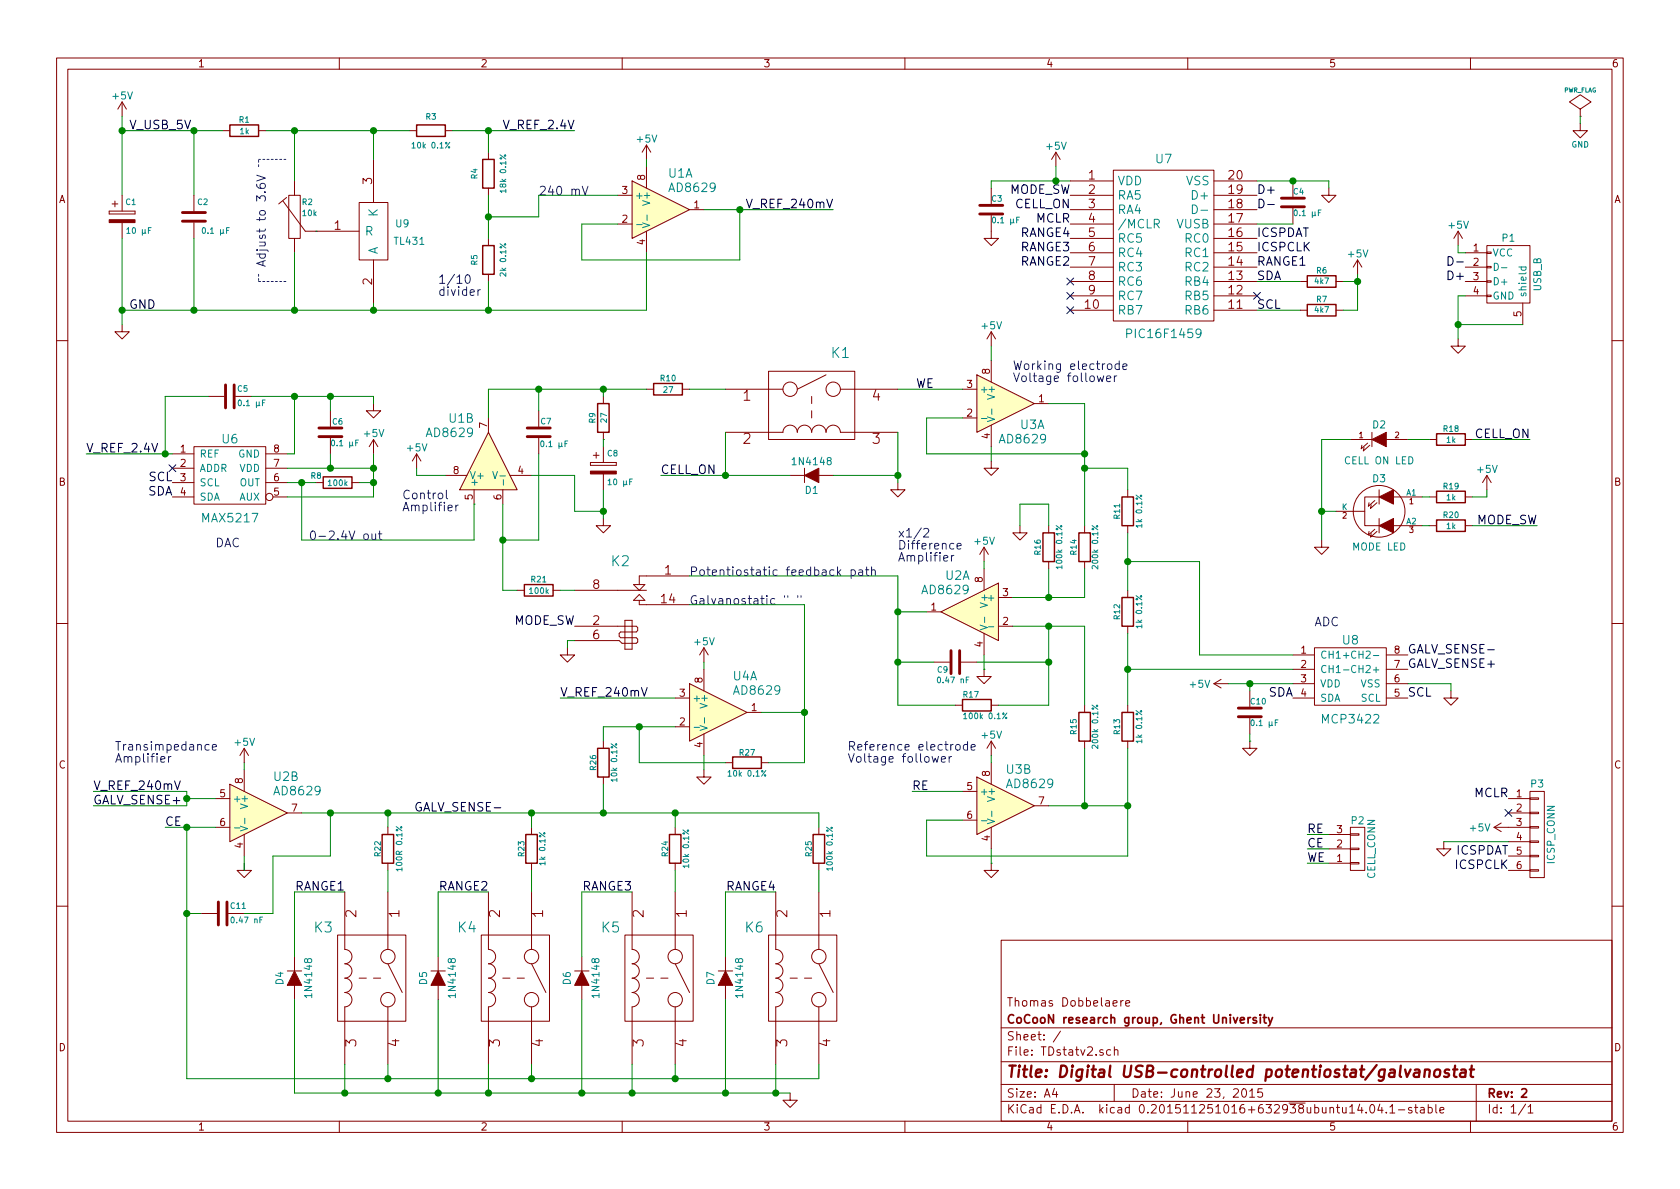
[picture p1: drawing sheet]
<svg xmlns="http://www.w3.org/2000/svg" width="297mm" height="210mm" viewBox="0 0 297 210" stroke-linecap="round" stroke-linejoin="round" font-family="sans-serif">
<g fill="none" stroke="#840000" stroke-width=".18">
<path d="M10 10.3h277v189.9h-277zM12 12.2h273v186.1h-273zM21.6 18l-.8 1.3M21.6 18v2.6M21.6 18l.8 1.3M60 10.3v1.9M110 10.3v1.9M160 10.3v1.9M210 10.3v1.9M260 10.3v1.9M279.4 19.3l1.9-1.3-1.9-1.2-1.9 1.2 1.9 1.3v1.3M19.3 37.3v.5z"/>
<path d="M19.3 37.8h4.6zM19.3 37.3h4.6zM19.8 36.1h1M20.3 35.6v1M21.6 34.5v2.8M21.6 39.4v2.8M23.9 37.3v.5zM34.3 34.5v2.8M34.3 39.4v2.8M39.4 23.1h1.2M45.7 23.1h1.3M50 35.6l4 5.3h9.5"/>
<path d="M50.7 34.9l-1.4 1.2M51.1 34.5h2v7.7h-2zM52.1 32v2.5M63.5 35.8h5.1v10.2h-5.1zM66 28.2v7.6M72.4 23.1h1.3M78.7 23.1h1.3M86.4 26.9v1.3M86.4 33.3v1.2M109.2 39.6h2.6M109.2 34.5h2.6M111.8 32l10.1 5.1-10.1 5.1z"/>
<path d="M114.3 25.6v2.6M114.3 29.5v3.8M114.3 25.6l-.8 1.3M114.3 25.6l.8 1.3M121.9 37.1h2.6M175.3 38.1v4.1h1.2l-1.2 1.2-1.3-1.2h1.3M175.3 33.3v2.8M186.7 26.9l-.8 1.3M186.7 26.9v2.6M186.7 26.9l.8 1.3M189.2 37.1h7.6M189.2 39.6h7.6"/>
<path d="M189.2 34.5h7.6M189.2 32h7.6M196.8 30.1h17.8v26.7h-17.8zM214.6 37.1h7.6M214.6 39.6h7.6M214.6 34.5h7.6M214.6 32h7.6M228.6 32v2.8M228.6 36.8v2.8M234.9 33.3v1.2h1.3l-1.3 1.3-1.2-1.3h1.2M279.4 20.6h.1M279.4 21.8v1.3h1.3l-1.3 1.3-1.3-1.3h1.3"/>
<path d="M21.6 57.4v1.3h1.3l-1.3 1.2-1.3-1.2h1.3M52.1 42.2v2.5M66 46v7.6M86.4 42.2v1.2M86.4 48.5v1.3M114.3 40.9v3.8M175.3 58.7v2.5M175.3 58.7l-.8 1.2M175.3 58.7l.7 1.2M189.2 49.8h7.6M189.2 54.9h7.6M189.2 44.7h7.6"/>
<path d="M189.2 47.2h7.6M189.2 52.3h7.6M189.2 42.2h7.6M214.6 49.8h7.6M214.6 54.9h7.6M214.6 44.7h7.6M214.6 47.2h7.6M214.6 52.3h7.6M214.6 42.2h7.6M229.9 49.8h1.2M229.9 54.9h1.2M236.2 49.8h1.3"/>
<path d="M236.2 54.9h1.3M240 46l-.7 1.2M240 46v2.5M240 46l.8 1.2M257.8 59.9v1.3h1.3l-1.3 1.3-1.3-1.3h1.3M257.8 40.9l-.8 1.3M257.8 40.9v2.5M257.8 40.9l.8 1.3M259.1 49.8h3.8M259.1 44.7h3.8M259.1 47.2h3.8M259.1 52.3h3.8"/>
<path d="M262.9 43.4h7.6v10.2h-7.6zM262.9 44.6h.8v.2h-.8zM262.9 47.1h.8v.3h-.8zM262.9 49.7h.8v.2h-.8zM262.9 52.2h.8v.2h-.8zM269.2 53.6v3.8M10 60.2h2M34.3 79h12.7v10.1h-12.7zM36.8 70.1h2.8M41.7 70.1h2.7M58.4 72.6v2.8M58.4 77.5v2.8"/>
<path d="M66 71.4v1.2h1.3l-1.3 1.3-1.2-1.3h1.2M66 77.7v2.6M66 77.7l-.7 1.3M66 77.7l.8 1.3M86.4 76.4l5 10.2h-10.1zM86.4 73.9v2.5M95.2 72.6v2.8M95.2 77.5v2.8M106.7 70.1v1.3M106.7 76.4v1.3M106.7 79v2.8M114.3 68.8h1.3"/>
<path d="M120.6 68.8h1.3M128.3 76.4h10.1a1.27 1.27 0 0 1 1.3-1.2 1.27 1.27 0 0 1 1.3 1.2 1.27 1.27 0 0 1 1.2-1.2 1.27 1.27 0 0 1 1.3 1.2 1.27 1.27 0 0 1 1.3-1.2 1.27 1.27 0 0 1 1.2 1.2 1.27 1.27 0 0 1 1.3-1.2 1.27 1.27 0 0 1 1.3 1.2h10.1M128.3 68.8h10.1M135.9 65.7h15.2v12h-15.2zM143.5 70.1v1.3M143.5 72.6v1.3M146 66.3l-5 2.5M148.6 68.8h10.1M170.2 73.9h2.5M170.2 68.8h2.5M172.7 66.3l10.2 5.1-10.2 5zM175.3 63.7v3.9"/>
<path d="M175.3 75.2v3.8M182.9 71.4h2.5M238.8 77.7h3.8M241.8 78.4l-1.1 1 .1-.7M242.2 78.7l-1.2 1.1 .2-.7M242.6 76.4v2.6M245.1 77.7h3.8M252.7 77.7h1.3M259.1 77.7h1.2M285 60.2h2M30.5 80.3h3.8M30.5 82.8h3.8"/>
<path d="M30.5 85.3h3.8M30.5 87.9h3.8M47 80.3h3.8M47 82.8h3.8M47 85.3h3.8M48.3 87.9h2.5M55.9 85.3h1.2M62.2 85.3h1.3M73.7 80.3l-.8 1.2M73.7 80.3v2.5M73.7 80.3l.7 1.2M78.7 84.1h3.8"/>
<path d="M83.8 86.6v2.5M88.9 86.6v2.5M90.2 84.1h3.8M104.4 81.8v.5zM104.4 82.3h4.6zM104.4 81.8h4.6zM104.9 80.5h1M105.4 80v1M106.7 91.7v1.3h1.2l-1.2 1.2-1.3-1.2h1.3M106.7 83.8v2.8M109 81.8v.5zM139.7 84.1h2.5"/>
<path d="M142.2 82.8v2.5M144.8 84.1h2.5M158.7 85.3v1.3h1.3l-1.3 1.3-1.2-1.3h1.2M174 96.8v2.5M174 96.8l-.8 1.2M174 96.8l.8 1.2M175.3 81.5v1.3h1.2l-1.2 1.3-1.3-1.3h1.3M180.3 93v1.2h-1.2l1.2 1.3 1.3-1.3h-1.3M185.4 93v1.2M185.4 99.3v1.3M191.8 93v1.2M191.8 99.3v1.3"/>
<path d="M199.4 86.6v1.3M199.4 93v1.2M233.7 95.5v1.3h1.2l-1.2 1.2-1.3-1.2h1.3M236.2 90.4h5.1M243.1 93.6l-1.2 1 .2-.6M243.1 88.5l-1.2 1 .2-.6M243.5 94l-1.2 1 .1-.6M243.5 88.9l-1.2 1 .1-.6M243.8 87.9h-2.5v5.1h2.5M243.8 86.6v2.5M243.8 91.7v2.5M246.4 87.9h5.1"/>
<path d="M246.4 93h5.1M252.7 87.9h1.3M252.7 93h1.3M259.1 87.9h1.2M259.1 93h1.2M262.9 84.1l-.8 1.2M262.9 84.1v2.5M262.9 84.1l.8 1.2M10 110.3h2M91.4 104.4h1.3M97.8 104.4h1.3M100.3 114.5v1.3h1.3l-1.3 1.3-1.2-1.3h1.2"/>
<path d="M101.6 104.4h12.7M101.6 110.7h10.9l.3 .3v.5l-.3 .3h-2.8l-.2 .2v.5l.2 .3h2.8l.3 .2v.5l-.3 .3h-2.5l-.5-.5h-7.9M110.5 109.7h1.3v5.1h-1.3zM112 103.4h2l-1 1zM113 105.1l1 1.1h-2zM113 106.2v.7h8.9M121.9 101.8h-8.9v1.6M124.5 114.5l-.8 1.3M124.5 114.5v2.6M124.5 118.4v3.8M124.5 114.5l.7 1.3M163.8 108.2h2.6"/>
<path d="M165.1 117.1h2.8M166.4 108.2l10.1-5.1v10.2zM169.9 117.1h2.8M174 118.4v1.2h-1.3l1.3 1.3 1.3-1.3h-1.3M174 100.6v3.8M174 112v3.8M176.5 110.7h2.6M176.5 105.7h2.6M199.4 104.4v1.3M199.4 110.7v1.3M228.6 115.8h3.8M228.6 118.4h3.8"/>
<path d="M232.4 114.5h12.7v10.2h-12.7zM245.1 115.8h3.8M245.1 118.4h3.8M285 110.3h2M40.6 138.7l10.2 5.1-10.2 5zM43.2 132.3v2.6M43.2 136.1v3.8M43.2 132.3l-.8 1.3M43.2 132.3l.7 1.3M106.7 131.1v1.2M106.7 137.4v1.3M119.4 123.4h2.5"/>
<path d="M119.4 128.5h2.5M121.9 120.9l10.2 5.1-10.2 5.1zM124.5 136.1v1.3h1.2l-1.2 1.3-1.3-1.3h1.3M124.5 129.8v3.8M128.3 134.9h1.2M132.1 126h2.5M134.6 134.9h1.3M168.9 124.7h1.3M170.2 139.9h2.5M172.7 137.4l10.2 5.1-10.2 5.1zM175.3 131.1v2.5M175.3 134.9v3.8"/>
<path d="M175.3 124.7h1.2M175.3 131.1l-.8 1.2M175.3 131.1l.7 1.2M191.8 124.7v1.3M191.8 131.1v1.2M199.4 124.7v1.3M199.4 131.1v1.2M214.6 120.9h2.6M214.6 120.9l1.3 .8M215.9 120.1l-1.3 .8M221 131.1v1.2h1.2l-1.2 1.3-1.3-1.3h1.3M221 122.2v2.8"/>
<path d="M221 127v2.8M228.6 120.9h3.8M228.6 123.4h3.8M245.1 120.9h3.8M245.1 123.4h3.8M256.5 122.2v1.2h1.3l-1.3 1.3-1.2-1.3h1.2M270.5 139.9h2.5v15.3h-2.5zM38.1 141.2h2.5M38.1 146.3h2.5M43.2 152.6v1.3h1.2l-1.2 1.3-1.3-1.3h1.3M43.2 147.6v3.8M50.8 143.8h2.5"/>
<path d="M61 157.7v10.2a1.27 1.27 0 0 1 1.2 1.3 1.27 1.27 0 0 1-1.2 1.2 1.27 1.27 0 0 1 1.2 1.3 1.27 1.27 0 0 1-1.2 1.3 1.27 1.27 0 0 1 1.2 1.2 1.27 1.27 0 0 1-1.2 1.3 1.27 1.27 0 0 1 1.2 1.3 1.27 1.27 0 0 1-1.2 1.2v10.2M68.6 146.3v1.3M68.6 152.6v1.3M68.6 157.7v10.2M86.4 157.7v10.2a1.27 1.27 0 0 1 1.2 1.3 1.27 1.27 0 0 1-1.2 1.2 1.27 1.27 0 0 1 1.2 1.3 1.27 1.27 0 0 1-1.2 1.3 1.27 1.27 0 0 1 1.2 1.2 1.27 1.27 0 0 1-1.2 1.3 1.27 1.27 0 0 1 1.2 1.3 1.27 1.27 0 0 1-1.2 1.2v10.2M94 146.3v1.3M94 152.6v1.3M94 157.7v10.2M111.8 157.7v10.2a1.27 1.27 0 0 1 1.2 1.3 1.27 1.27 0 0 1-1.2 1.2 1.27 1.27 0 0 1 1.2 1.3 1.27 1.27 0 0 1-1.2 1.3 1.27 1.27 0 0 1 1.2 1.2 1.27 1.27 0 0 1-1.2 1.3 1.27 1.27 0 0 1 1.2 1.3 1.27 1.27 0 0 1-1.2 1.2v10.2M119.4 146.3v1.3M119.4 152.6v1.3M119.4 157.7v10.2"/>
<path d="M137.2 157.7v10.2a1.27 1.27 0 0 1 1.2 1.3 1.27 1.27 0 0 1-1.2 1.2 1.27 1.27 0 0 1 1.2 1.3 1.27 1.27 0 0 1-1.2 1.3 1.27 1.27 0 0 1 1.2 1.2 1.27 1.27 0 0 1-1.2 1.3 1.27 1.27 0 0 1 1.2 1.3 1.27 1.27 0 0 1-1.2 1.2v10.2M144.8 146.3v1.3M144.8 152.6v1.3M144.8 157.7v10.2M170.2 145h2.5M175.3 152.6v1.3h1.2l-1.2 1.3-1.3-1.3h1.3M175.3 146.3v3.8M182.9 142.5h2.5M234.9 152.6h3.9M234.9 150.1h3.9M234.9 147.6h3.9M238.8 147.4h1.5v.3h-1.5z"/>
<path d="M238.8 150h1.5v.2h-1.5zM238.8 152.5h1.5v.3h-1.5zM238.8 146.3h2.5v7.6h-2.5zM255.3 148.8v1.3h1.2l-1.2 1.3-1.3-1.3h1.3M264.2 146.3h6.3M264.2 146.3l1.2 .8M265.4 145.5l-1.2 .8M266.7 141.2h3.8M266.7 143.8h3.8M266.7 148.8h3.8M266.7 151.4h3.8M266.7 153.9h3.8"/>
<path d="M270.5 153.8h1.5v.2h-1.5zM270.5 151.3h1.5v.2h-1.5zM270.5 148.7h1.5v.3h-1.5zM270.5 146.2h1.5v.2h-1.5zM270.5 143.6h1.5v.3h-1.5zM270.5 141.1h1.5v.2h-1.5zM10 160.2h2M35.6 161.5h2.8M40.4 161.5h2.8M50.8 171.7h2.5M52.1 169.2v2.5M52.1 174.2v2.6"/>
<path d="M59.7 165.3h12.1v15.3h-12.1zM63.5 173h1.3M66 173h1.3M68.6 178v10.2M68.6 170.4l2.5 5.1M76.2 171.7h2.5M77.5 169.2v2.5M77.5 174.2v2.6M85.1 165.3h12.1v15.3h-12.1zM88.9 173h1.3M91.4 173h1.3M94 178v10.2"/>
<path d="M94 170.4l2.5 5.1M101.6 171.7h2.5M102.9 169.2v2.5M102.9 174.2v2.6M110.5 165.3h12.1v15.3h-12.1zM114.3 173h1.3M116.8 173h1.3M119.4 178v10.2M119.4 170.4l2.5 5.1M127 171.7h2.5M128.3 169.2v2.5M128.3 174.2v2.6"/>
<path d="M135.9 165.3h12.1v15.3h-12.1zM139.7 173h1.3M142.2 173h1.3M144.8 178v10.2M144.8 170.4l2.5 5.1M177 166.3h108v32h-108zM198.2 176.9v1M198.6 176.9l-.4 .3M199 177.4l.7-.1v-.3l-.4-.1-.3 .2 .1 .7h.6M285 160.2h2M60 198.3v1.9M110 198.3v1.9"/>
<path d="M139.7 193.3v1.3h1.3l-1.3 1.2-1.3-1.2h1.3M160 198.3v1.9M177 194.8h108M177 191.8h108M177 187.8h108M177 181.8h108M186.4 192.5l-.3 1h.9M186.8 193v1M187.5 182.3l-1.3 2M196.4 185.7l-.5-.1-.2 .3v.6l.2 .1 .5-.1M197 191.8v3M197 185.7l.2-.1 .4 .1 .1 .9"/>
<path d="M197 185.1v1.5M210 198.3v1.9M219.7 192.7l.2-.2a.81 .81 0 0 1 .6 .6 .81 .81 0 0 1-.3 .8l-.2 .1a.79 .79 0 0 1-.3-1.3zM221 193l.4-.5v1.5M221 194h.8M223.2 192.5h-.7l-.1 .7 .2-.1 .5 .1 .1 .2v.5l-.2 .1-.6-.1M241.6 196.7v.1M242.3 195.5l.2-.2a.81 .81 0 0 1 .6 .6 .81 .81 0 0 1-.3 .8l-.1 .1a.79 .79 0 0 1-.4-1.3zM244 195.2l-.4 1.1h1M244.3 195.8v1M245.1 196.7v.1M245.7 195.8l.5-.5v1.5"/>
<path d="M245.7 196.8h.9M247.2 196.3h1.2M249.6 195.9a.37 .37 0 0 0-.6 .1l.1 .3 .5 .1 .1 .1-.2 .3-.5-.1M250.1 195.8h.6M250.3 195.3v1.3l.4 .2M251.2 195.9h.6v.9M251.8 196.2l-.5 .1-.2 .2 .2 .3 .5-.1M252.5 195.9l.5-.1 .2 .3-.1 .6h-.6M252.5 195.3v1.5M253.9 195.3v1.3l.2 .2M254.6 196.3l.7-.1-.1-.3-.4-.1-.2 .2 .1 .7h.5M260 198.3v1.9"/>
<path d="M261 191.8v6.5M269.7 195.2l-1.2 2M270.2 195.8l.4-.5v1.5M270.2 196.8h.8"/>
<circle cx="139.7" cy="68.8" r="1.27"/>
<circle cx="147.3" cy="68.8" r="1.27"/>
<circle cx="47.6" cy="87.9" r=".63"/>
<circle cx="243.8" cy="90.4" r="4.6"/>
<circle cx="68.6" cy="169.2" r="1.27"/>
<circle cx="68.6" cy="176.8" r="1.27"/>
<circle cx="94" cy="169.2" r="1.27"/>
<circle cx="94" cy="176.8" r="1.27"/>
<circle cx="119.4" cy="169.2" r="1.27"/>
<circle cx="119.4" cy="176.8" r="1.27"/>
<circle cx="144.8" cy="169.2" r="1.27"/>
<circle cx="144.8" cy="176.8" r="1.27"/>
</g>
<path d="M221.1 179.9l-.4 .3M222.8 179.4v.2M222.8 179.9v1M223.3 179.9h.6M223.5 179.4v1.3l.4 .2M224.3 179.9l.3 1M225 179.9l-.5 1.4-.2 .1M222.1 180a.37 .37 0 0 0-.6 .1l.1 .3 .5 .1 .1 .1-.2 .3-.5-.1M269.1 192.7l.2-.2h.3l.3 .5-.9 1h.9" fill="none" stroke="#840000" stroke-width=".3"/>
<path d="M250.2 189.2h.7v1.2M251 189.6l-.7 .1a.4 .4 0 0 0-.4 .3 .4 .4 0 0 0 .3 .4l.7-.1M251.9 189.3a.52 .52 0 0 1 .9 .1l-.1 1M252 189.1l-.2 1.3M253.7 189.3a.51 .51 0 0 1 .6-.2 .51 .51 0 0 1 .4 .4l-.1 .6a.54 .54 0 0 1-.5 .4 .54 .54 0 0 1-.6-.4zM256.2 189.2l-.4-.1-.4 .4 .3 .3 .4 .1 .1 .3-.1 .1-.2 .1-.6-.1M256.9 189.1h.8M257.3 188.4l-.2 1.8v.1l.4 .1M258.3 189.2h.8v1.2M259.2 189.6l-.8 .1a.4 .4 0 0 0-.3 .3 .4 .4 0 0 0 .3 .4l.7-.1M259.9 189.1h.7M260.2 188.4l-.2 1.8 .1 .1 .4 .1" fill="none" stroke="#840000" stroke-width=".41"/>
<g fill="none" stroke="#840000" stroke-width=".51">
<path d="M32.3 39.1h4M32.3 37.6h4M173.2 37.8h4.1M173.2 36.3h4.1M226.6 36.6h4M226.6 35h4M39.9 68.1v4M41.4 68.1v4M56.4 77.2h4.1M56.4 75.7h4.1M93.2 77.2h4.1M93.2 75.7h4.1"/>
<path d="M168.1 115.1v4M169.7 115.1v4M218.9 126.7h4.1M218.9 125.2h4.1M38.6 159.5v4.1M40.1 159.5v4.1"/>
</g>
<g fill="none" stroke="#008484" stroke-width=".18">
<path d="M72.8 25.5l.3-.3v1M72.8 26.2h.6M89.4 33.8h-1l.3 .3M89.4 33.5v.6M112.6 39.7h.9M113.6 39.4l1.3 .4-1.3 .5M114.4 38v1M180.2 38.4h-.4v1M204.1 39.6l.7-.1 .2-.2-.1-.4-.2-.1h-.6v1.5M204.5 39.6l.5 .7M210.8 36.2a.77 .77 0 0 1 .9 .8 .77 .77 0 0 1-.9 .8zM212.3 37.2h1.2"/>
<path d="M233.6 37.1h-.5v1M40.5 40.3h-.4v1M199.2 59l.7-.1 .2-.2-.1-.4-.2-.1h-.6v1.5M264.2 46.6a.64 .64 0 0 1 .7 .6 .64 .64 0 0 1-.7 .6zM265.5 47.3h.9M268.6 47.2h1.2M269 47.2v.4l.2 .2 .5-.1v-.5M46.9 70.7h-.5v1M63.4 77.8h-.5v1M100.4 78h-.5v1M173.5 74h1M174.6 73.7l1.2 .4-1.2 .4"/>
<path d="M175.4 72.3v1M87.1 83.4l.4 1.3 .5-1.3M88.4 84.2h1M89 84.8v1M186.7 92.9l1.1 .8M187.5 93h.2v.2h-.2zM193.1 92.9l1 .8M193.9 93h.2v.2h-.2zM171.3 119.7h-.5v1M173.3 110.5l1.3 .5-1.3 .4M174.1 109.1v1M174.8 110.8h.9"/>
<path d="M187.8 100.3h-1.1l.3 .3M187.8 100v.6M194.1 100v.6l-.7-.6-.3 .2 .1 .4M237.5 118.5h1M239.7 117.8a.5 .5 0 0 0-.6 0 .5 .5 0 0 0-.1 .6l.1 .3a.41 .41 0 0 0 .6 .1M239.7 115.2a.5 .5 0 0 0-.6 0 .5 .5 0 0 0-.1 .6l.1 .4a.41 .41 0 0 0 .6 .1M109.1 137.9h-1l.3 .3M109.1 137.6v.6M122.7 128.6h1M123.8 128.3l1.2 .4-1.2 .5M124.6 126.9v1M128.7 136.5l.3-.3v1.1"/>
<path d="M128.7 137.3h.6M170.4 126.4l.3-.3v1M170.4 127.1h.5M177.8 126.9h.2v.1h-.2zM178 126.1l-.7 1M193.1 124.7l1 .7M193.9 124.7h.2v.2h-.2zM194.1 131.8v.6l-.7-.6-.3 .1 .1 .4M226 127.3h-.5v1M41.5 146.4h.9M42.5 146.1l1.3 .4-1.3 .4M43.3 144.7v1"/>
<path d="M70.1 146.2l1 .7M70.8 146.2h.2v.2h-.2zM71.1 153.7h-1l.3 .3M71.1 153.5v.5M121.8 153.2h-1l.3 .2M121.8 152.9v.5M146.2 146.3l1 .7M146.9 146.3h.2v.2h-.2zM147.2 153.6h-1l.3 .3M147.2 153.4v.5M173.5 145.1h1M174.6 144.8l1.2 .5-1.2 .4"/>
<path d="M175.4 143.4v1M46.4 162.2h-.5v1"/>
</g>
<g fill="none" stroke="#840000" stroke-width=".25">
<path d="M40.6 22.1h5.1v2h-5.1zM73.7 22.1h5v2h-5zM85.3 28.2h2.1v5.1h-2.1zM85.3 43.4h2.1v5.1h-2.1zM231.1 48.8h5.1v2h-5.1zM231.1 53.8h5.1v2.1h-5.1zM105.7 71.4h2v5h-2zM115.6 67.8h5v2h-5zM254 76.7h5.1v2h-5.1zM57.1 84.3h5.1v2.1h-5.1zM184.4 94.2h2v5.1h-2zM190.8 94.2h2v5.1h-2z"/>
<path d="M198.4 87.9h2v5.1h-2zM254 86.9h5.1v2h-5.1zM254 91.9h5.1v2.1h-5.1zM92.7 103.4h5.1v2h-5.1zM198.4 105.7h2v5h-2zM105.7 132.3h2v5.1h-2zM129.5 133.9h5.1v2h-5.1zM170.2 123.7h5.1v2h-5.1zM190.8 126h2v5.1h-2zM198.4 126h2v5.1h-2zM67.6 147.6h2v5h-2zM93 147.6h2v5h-2z"/>
<path d="M118.4 147.6h2v5h-2zM143.8 147.6h2v5h-2z"/>
</g>
<g fill="#ffffc2" stroke="#ffffc2" stroke-width=".18">
<path d="M111.8 32l10.1 5.1-10.1 5.1z"/>
<path d="M86.4 76.4l5 10.2h-10.1z"/>
<path d="M172.7 66.3l10.2 5.1-10.2 5z"/>
<path d="M172.7 137.4l10.2 5.1-10.2 5.1z"/>
<path d="M166.4 108.2l10.1-5.1v10.2z"/>
<path d="M40.6 138.7l10.2 5.1-10.2 5z"/>
<path d="M121.9 120.9l10.2 5.1-10.2 5.1z"/>
</g>
<g fill="none" stroke="#0000c2" stroke-width=".18">
<path d="M45.4 32.6a.62 .62 0 0 0 .7 .7l.7-.1a.48 .48 0 0 0-.2-.8l-.5 .1a.48 .48 0 0 0 .2 .8M45.4 31l1.5 .5-1.5 .5M102.9 32.9l.6 1.6 .5-1.6M82.4 48.7l.2-.1a.81 .81 0 0 1 .6 .7 .81 .81 0 0 1-.6 .8l-.2-.1-.2-.5zM84.5 51.2v1M84.9 51.2l-.2 .1-.2 .2M194 66.5l.3 1 .3-.7 .3 .7 .2-1M195.7 67l.7-.2-.1-.3h-.4l-.2 .2v.7h.6M197 66.5v1M197.5 66.5h-.3l-.2 .3M197.9 64.4a.48 .48 0 0 0-.7 .1v.7a.48 .48 0 0 0 .7 .1M197.9 63.8v1.5"/>
<path d="M198.5 64.8l.8-.1-.1-.3-.4-.1-.3 .3 .1 .7h.6M64.4 94.6l.2-.2 .4 .2 .1 .5-.1 .2-.4 .1-.2-.1zM65.8 94.4v.8a.38 .38 0 0 0 .6 .1M66.4 94.4v1M66.9 94.4h.6M67.1 93.9v1.3l.4 .2M78.9 86.7v1.3l.2 .2M80.6 89.3v1M81 89.3l-.3 .1-.1 .2M163.3 93.6l.3-.2h.3l.2 .2 .1 .3-.1 .2-.8 .9h.9M168.2 98.2v1M168.7 98.2l-.3 .1-.2 .2"/>
<path d="M169.2 96.6l.8-.2-.1-.2-.5-.1-.2 .2 .1 .7h.6M138.7 105.3v.3M139.3 105.3v.3M141 105.3v.3M141.6 105.3v.3M150.5 100.8a.48 .48 0 0 1 .7 .1v.7a.48 .48 0 0 1-.7 .1M150.5 100.8v1.5M151.9 100.8h.6v1M152.5 101.1l-.5 .1a.3 .3 0 0 0-.2 .3 .3 .3 0 0 0 .2 .3l.5-.1M153 100.8h.6M153.2 100.2v1.4l.4 .2M154.1 100.9l.1-.1a.36 .36 0 0 1 .6 .2v.8"/>
<path d="M154.1 100.2v1.6M29.8 133.8v1M30.2 133.8l-.3 .1-.1 .2M37 131.7a.48 .48 0 0 0-.7 .1v.7a.48 .48 0 0 0 .7 .1M37.5 132.2l.8-.2-.1-.3-.4-.1-.3 .3 .1 .7h.6M164.8 133.8l.3 1 .3-.7 .3 .7 .2-1M166.4 134.3l.8-.2-.1-.2-.4-.1-.3 .2 .1 .7h.6M167.8 133.8v1M168.2 133.8l-.2 .1-.2 .2M169 131.8l.3-.2 .4 .2 .1 .6-.2 .2-.3 .1-.3-.2zM171.1 131.7a.48 .48 0 0 0-.7 .1v.7a.48 .48 0 0 0 .7 .1M171.1 131.1v1.6"/>
<path d="M171.7 132.2l.7-.2v-.3l-.5-.1-.2 .3 .1 .7h.6"/>
</g>
<path d="M188.6 54.2l1.2 1.3M188.6 51.7l1.2 1.2M188.6 49.2l1.2 1.2M189.8 54.2l-1.2 1.3M189.8 51.7l-1.2 1.2M189.8 49.2l-1.2 1.2M221.6 51.7l1.3 1.2M222.9 51.7l-1.3 1.2M29.9 82.2l1.2 1.2M31.1 82.2l-1.2 1.2M266.1 143.1l1.2 1.3M267.3 143.1l-1.2 1.3" fill="none" stroke="#000084" stroke-width=".18"/>
<g fill="#840000" stroke="#840000" stroke-width=".18">
<path d="M242.6 77.7l2.5-1.3v2.6z"/>
<path d="M142.2 84.1l2.6-1.3v2.5z"/>
<path d="M52.1 171.7l1.2 2.5h-2.5z"/>
<path d="M77.5 171.7l1.2 2.5h-2.5z"/>
<path d="M102.9 171.7l1.2 2.5h-2.5z"/>
<path d="M128.3 171.7l1.2 2.5h-2.5z"/>
<path d="M104.4 83.3h4.6v.5h-4.6z"/>
<path d="M19.3 38.9h4.6v.5h-4.6z"/>
<path d="M243.8 93l2.6-1.3v2.5z"/>
<path d="M243.8 87.9l2.6-1.3v2.5z"/>
</g>
<path d="M222.6 35.2a.77 .77 0 0 1 .9 .8 .77 .77 0 0 1-.9 .7zM224.1 36.2h1.2M256 45.4a.77 .77 0 0 1 .9 .7 .77 .77 0 0 1-.9 .8zM257.6 46.3h1.1" fill="none" stroke="#000" stroke-width=".18"/>
<g fill="none" stroke="#008400" stroke-width=".18">
<path d="M21.6 20.6v13.9M21.6 23.1h17.8M34.3 23.1v11.4M47 23.1h25.4M52.1 23.1v8.9M66 23.1v5.1M80 23.1h21.6M86.4 23.1v3.8M86.4 34.5v7.7M109.2 34.5h-14v3.8h-8.8M114.3 28.2v1.3M124.5 37.1h22.8"/>
<path d="M130.8 37.1v8.9h-27.9v-6.4h6.3M186.7 29.5v2.5M189.2 32h-13.9v1.3M222.2 39.6h6.4M222.2 32h12.7v1.3M228.6 32h.1M279.4 20.6v1.2M21.6 42.2v15.2M34.3 42.2v12.7M52.1 44.7v10.2M55.9 40.9h.1M66 53.6v1.3"/>
<path d="M86.4 49.8v5.1M114.3 44.7v10.2h-92.7M222.2 54.9h7.7M222.2 49.8h7.7M237.5 49.8h2.5M240 48.5v6.4h-2.5M257.8 43.4v1.3h1.3M257.8 57.4h11.4M259.1 52.3h-1.3v7.6M36.8 70.1h-7.6v10.2M44.4 70.1h21.6v1.3M52.1 70.1v10.2h-1.3"/>
<path d="M58.4 70.1v2.5M95.2 68.8v3.8M106.7 77.7h.1M106.7 68.8v1.3M106.7 77.7v1.3M114.3 68.8h-27.9v5.1M121.9 68.8h6.4M128.3 76.4v7.7M158.7 68.8h11.5M158.7 76.4v8.9M170.2 73.9h-6.4v6.4h28M175.3 61.2v2.5"/>
<path d="M175.3 79v2.5M185.4 71.4h6.4v21.6M238.8 77.7h-5.1v17.8M248.9 77.7h3.8M260.3 77.7h10.2M15.2 80.3h15.3M50.8 82.8h15.2M50.8 85.3h5.1M53.3 85.3v10.2h30.5v-6.4M58.4 80.3v2.5M63.5 85.3h2.5M66 80.3v7.6h-15.2"/>
<path d="M73.7 82.8v1.3h5M83.8 89.1h.1M88.9 89.1v15.3h2.5M94 84.1h7.6v6.3h5.1M95.2 80.3v15.2h-6.3M106.7 86.6v5.1M116.8 84.1h22.9M147.3 84.1h11.4M174 99.3v1.3M180.3 93v-3.9h5.1v3.9M191.8 82.8h7.6v3.8M199.4 94.2v10.2"/>
<path d="M199.4 99.3h12.7v16.5h16.5M233.7 90.4h2.5M251.5 87.9h1.2M251.5 93h1.2M260.3 93h11.5M262.9 86.6v1.3h-2.6M99.1 104.4h2.5M101.6 113.3h-1.3v1.2M121.9 101.8h36.8v22.9h10.2M121.9 106.9h20.3v28h-6.3M124.5 117.1v1.3M158.7 117.1h6.4"/>
<path d="M158.7 108.2h5.1M172.7 117.1h12.7M174 118.4h.1M174 115.8v2.6M179.1 110.7h12.7v14M185.4 100.6v5.1M185.4 110.7v14h-8.9M191.8 100.6v5.1h-12.7M199.4 112v12.7M199.4 118.4h29.2M16.5 139.9h16.5v2.6h-16.5M43.2 134.9v1.2"/>
<path d="M99.1 123.4h20.3M106.7 138.7v5.1M113 128.5v6.4h15.3M119.4 128.5h-12.7v2.6M124.5 133.6v2.5M134.6 126h7.6M161.3 139.9h8.9M175.3 133.6v1.3M191.8 132.3v10.2M199.4 132.3v19.1h-35.6v-6.4h6.4M217.2 120.9h11.4M221 120.9h.1"/>
<path d="M221 131.1h.1M221 120.9v1.3M221 129.8v1.3M248.9 120.9h7.6v1.3M29.2 146.3h8.9M33 146.3v44.4h111.8v-2.5M33 141.2h5.1M43.2 151.4v2.5M53.3 143.8h91.5v2.5M58.4 143.8v7.6h-10.1v10.1h-5.1M61 157.7h-8.9v11.5M68.6 143.8v2.5"/>
<path d="M68.6 153.9v3.8M86.4 157.7h-8.9v11.5M94 143.8v2.5M94 153.9v3.8M111.8 157.7h-8.9v11.5M119.4 143.8v2.5M119.4 153.9v3.8M137.2 157.7h-8.9v11.5M144.8 153.9v3.8M175.3 152.6h.1M175.3 150.1v2.5M185.4 142.5h14"/>
<path d="M231.1 147.6h3.8M231.1 150.1h3.8M231.1 152.6h3.8M255.3 148.8h11.4M33 161.5h2.6M52.1 176.8v16.5h87.6M77.5 176.8v16.5M102.9 176.8v16.5M128.3 176.8v16.5M61 188.2v5.1M68.6 188.2v2.5M86.4 188.2v5.1"/>
<path d="M94 188.2v2.5M111.8 188.2v5.1M119.4 188.2v2.5M137.2 188.2v5.1"/>
</g>
<g fill="#008400" stroke="#008400" stroke-width=".25">
<circle cx="21.6" cy="23.1" r=".51"/>
<circle cx="34.3" cy="23.1" r=".51"/>
<circle cx="52.1" cy="54.9" r=".51"/>
<circle cx="34.3" cy="54.9" r=".51"/>
<circle cx="52.1" cy="23.1" r=".51"/>
<circle cx="66" cy="23.1" r=".51"/>
<circle cx="86.4" cy="54.9" r=".51"/>
<circle cx="130.8" cy="37.1" r=".51"/>
<circle cx="95.3" cy="68.8" r=".51"/>
<circle cx="191.8" cy="82.8" r=".51"/>
<circle cx="185.4" cy="105.7" r=".51"/>
<circle cx="185.4" cy="110.7" r=".51"/>
<circle cx="221" cy="120.9" r=".51"/>
<circle cx="119.4" cy="190.7" r=".51"/>
<circle cx="94" cy="190.7" r=".51"/>
<circle cx="68.6" cy="190.7" r=".51"/>
<circle cx="61" cy="193.3" r=".51"/>
<circle cx="77.5" cy="193.3" r=".51"/>
<circle cx="102.9" cy="193.3" r=".51"/>
<circle cx="128.3" cy="193.3" r=".51"/>
<circle cx="66" cy="54.9" r=".51"/>
<circle cx="86.4" cy="38.3" r=".51"/>
<circle cx="191.8" cy="80.3" r=".51"/>
<circle cx="199.4" cy="142.5" r=".51"/>
<circle cx="191.8" cy="142.5" r=".51"/>
<circle cx="199.4" cy="99.3" r=".51"/>
<circle cx="68.6" cy="143.8" r=".51"/>
<circle cx="66" cy="82.8" r=".51"/>
<circle cx="66" cy="85.3" r=".51"/>
<circle cx="53.3" cy="85.3" r=".51"/>
<circle cx="29.2" cy="80.3" r=".51"/>
<circle cx="58.4" cy="82.8" r=".51"/>
<circle cx="52.1" cy="70.1" r=".51"/>
<circle cx="58.4" cy="70.1" r=".51"/>
<circle cx="33" cy="141.2" r=".51"/>
<circle cx="106.7" cy="68.8" r=".51"/>
<circle cx="106.7" cy="90.4" r=".51"/>
<circle cx="257.8" cy="57.4" r=".51"/>
<circle cx="228.6" cy="32" r=".51"/>
<circle cx="186.7" cy="32" r=".51"/>
<circle cx="233.7" cy="90.4" r=".51"/>
<circle cx="240" cy="49.8" r=".51"/>
<circle cx="94" cy="143.8" r=".51"/>
<circle cx="119.4" cy="143.8" r=".51"/>
<circle cx="86.4" cy="193.3" r=".51"/>
<circle cx="111.8" cy="193.3" r=".51"/>
<circle cx="86.4" cy="23.1" r=".51"/>
<circle cx="21.6" cy="54.9" r=".51"/>
<circle cx="88.9" cy="95.5" r=".51"/>
<circle cx="137.2" cy="193.3" r=".51"/>
<circle cx="33" cy="146.3" r=".51"/>
<circle cx="33" cy="161.5" r=".51"/>
<circle cx="58.4" cy="143.8" r=".51"/>
<circle cx="158.8" cy="84.1" r=".51"/>
<circle cx="128.3" cy="84.1" r=".51"/>
<circle cx="106.7" cy="143.8" r=".51"/>
<circle cx="142.2" cy="126" r=".51"/>
<circle cx="113" cy="128.5" r=".51"/>
<circle cx="158.8" cy="108.2" r=".51"/>
<circle cx="199.4" cy="118.4" r=".51"/>
<circle cx="158.8" cy="117.1" r=".51"/>
<circle cx="185.4" cy="117.1" r=".51"/>
</g>
<path d="M45.7 29.5v-1.3M45.7 28.2h5.1M45.7 48.5v1.3M45.7 49.8h5.1" fill="none" stroke="#0000c2" stroke-width=".18" stroke-dasharray=".3 .4"/>
<text font-size="2.8" fill="#840000" x="178" y="190.5">Title: Digital USB-controlled potentiostat/galvanostat</text>
<g font-size="2.5" fill="#008484">
<text x="147" y="63.3">K1</text>
<text x="108.1" y="100.1">K2</text>
<text x="55.6" y="164.9">K3</text>
<text x="81" y="164.9">K4</text>
<text x="106.4" y="164.9">K5</text>
<text x="131.8" y="164.9">K6</text>
</g>
<g font-size="2.5" fill="#840000">
<text x="131.4" y="70.9">1</text>
<text x="154.3" y="70.9">4</text>
<text x="131.4" y="78.5">2</text>
<text x="154.3" y="78.5">3</text>
<text x="63" y="162.2" transform="rotate(-90 63 162.2)">2</text>
<text x="70.6" y="162.2" transform="rotate(-90 70.6 162.2)">1</text>
<text x="88.4" y="162.2" transform="rotate(-90 88.4 162.2)">2</text>
<text x="96" y="162.2" transform="rotate(-90 96 162.2)">1</text>
<text x="113.8" y="162.2" transform="rotate(-90 113.8 162.2)">2</text>
<text x="121.4" y="162.2" transform="rotate(-90 121.4 162.2)">1</text>
<text x="139.2" y="162.2" transform="rotate(-90 139.2 162.2)">2</text>
<text x="146.8" y="162.2" transform="rotate(-90 146.8 162.2)">1</text>
<text x="63" y="185.1" transform="rotate(-90 63 185.1)">3</text>
<text x="70.6" y="185.1" transform="rotate(-90 70.6 185.1)">4</text>
<text x="88.4" y="185.1" transform="rotate(-90 88.4 185.1)">3</text>
<text x="96" y="185.1" transform="rotate(-90 96 185.1)">4</text>
<text x="113.8" y="185.1" transform="rotate(-90 113.8 185.1)">3</text>
<text x="121.4" y="185.1" transform="rotate(-90 121.4 185.1)">4</text>
<text x="139.2" y="185.1" transform="rotate(-90 139.2 185.1)">3</text>
<text x="146.8" y="185.1" transform="rotate(-90 146.8 185.1)">4</text>
</g>
<g font-size="2.1">
<text x="22.9" y="22.9">V_USB_5V</text>
<text x="89.2" y="22.9">V_REF_2.4V</text>
<text x="178.3" y="34.3">MODE_SW</text>
<text x="222.2" y="34.3">D+</text>
<text x="132.5" y="36.8">V_REF_240mV</text>
<text x="179.3" y="36.8">CELL_ON</text>
<text x="180.4" y="41.9">RANGE4</text>
<text x="183.1" y="39.4">MCLR</text>
<text x="222.2" y="41.9">ICSPDAT</text>
<text x="180.4" y="47">RANGE2</text>
<text x="180.4" y="44.4">RANGE3</text>
<text x="222.2" y="47">RANGE1</text>
<text x="222.2" y="44.4">ICSPCLK</text>
<text x="222.2" y="49.5">SDA</text>
<text x="256.3" y="49.5">D+</text>
<text x="22.9" y="54.6">GND</text>
<text x="222.2" y="54.6">SCL</text>
<text x="161.7" y="68.6">WE</text>
<text x="260.6" y="77.5">CELL_ON</text>
<text x="15.2" y="80">V_REF_2.4V</text>
<text x="116.8" y="83.8">CELL_ON</text>
<text x="26" y="87.6">SDA</text>
<text x="26.2" y="85.1">SCL</text>
<text x="260.8" y="92.7">MODE_SW</text>
<text x="90.6" y="110.5">MODE_SW</text>
<text x="248.9" y="118.1">GALV_SENSE+</text>
<text x="248.9" y="115.6">GALV_SENSE-</text>
<text x="99.1" y="123.2">V_REF_240mV</text>
<text x="224.1" y="123.2">SDA</text>
<text x="248.9" y="123.2">SCL</text>
<text x="16.5" y="139.7">V_REF_240mV</text>
<text x="16.5" y="142.2">GALV_SENSE+</text>
<text x="73.9" y="143.5">GALV_SENSE-</text>
<text x="161.3" y="139.7">RE</text>
<text x="260.6" y="141">MCLR</text>
<text x="29.2" y="146">CE</text>
<text x="231.1" y="149.9">CE</text>
<text x="231.1" y="147.3">RE</text>
<text x="231.1" y="152.4">WE</text>
<text x="257.4" y="151.1">ICSPDAT</text>
<text x="257.4" y="153.7">ICSPCLK</text>
<text x="52.1" y="157.5">RANGE1</text>
<text x="77.5" y="157.5">RANGE2</text>
<text x="102.9" y="157.5">RANGE3</text>
<text x="128.3" y="157.5">RANGE4</text>
</g>
<g font-size="2.1" fill="#008484">
<text x="204.4" y="28.9">U7</text>
<text x="118.2" y="31.4">U1A</text>
<text x="118.5" y="34">AD8629</text>
<text x="197.6" y="32.8">VDD</text>
<text x="197.6" y="35.3">RA5</text>
<text x="209.6" y="32.8">VSS</text>
<text x="211.1" y="35.3">D+</text>
<text x="64.5" y="41.7">R</text>
<text x="66.8" y="38.3" transform="rotate(-90 66.8 38.3)">K</text>
<text x="197.6" y="37.8">RA4</text>
<text x="197.6" y="40.4">/MCLR</text>
<text x="208" y="40.4">VUSB</text>
<text x="66.8" y="45" transform="rotate(-90 66.8 45)">A</text>
<text x="197.6" y="42.9">RC5</text>
<text x="197.6" y="45.5">RC4</text>
<text x="209.6" y="45.5">RC1</text>
<text x="209.6" y="42.9">RC0</text>
<text x="197.6" y="48">RC3</text>
<text x="197.6" y="50.5">RC6</text>
<text x="197.6" y="53.1">RC7</text>
<text x="209.6" y="53.1">RB5</text>
<text x="209.6" y="50.5">RB4</text>
<text x="209.6" y="48">RC2</text>
<text x="197.6" y="55.6">RB7</text>
<text x="199.8" y="59.8">PIC16F1459</text>
<text x="209.6" y="55.6">RB6</text>
<text x="75.6" y="77.3">AD8629</text>
<text x="79.4" y="74.7">U1B</text>
<text x="180.4" y="75.9">U3A</text>
<text x="39.3" y="78.4">U6</text>
<text x="176.9" y="78.4">AD8629</text>
<text x="35.9" y="92.4">MAX5217</text>
<text x="163.2" y="105.1">AD8629</text>
<text x="167.2" y="102.5">U2A</text>
<text x="237.4" y="114">U8</text>
<text x="129.6" y="120.3">U4A</text>
<text x="129.9" y="122.9">AD8629</text>
<text x="234" y="127.9">MCP3422</text>
<text x="178" y="136.8">U3B</text>
<text x="48.4" y="138.1">U2B</text>
<text x="48.7" y="140.6">AD8629</text>
<text x="178.2" y="139.4">AD8629</text>
</g>
<g font-size="2.1" fill="#840000">
<text x="65.8" y="32.6" transform="rotate(-90 65.8 32.6)">3</text>
<text x="192.5" y="31.7">1</text>
<text x="192.5" y="34.3">2</text>
<text x="217.3" y="31.7">20</text>
<text x="217.3" y="34.3">19</text>
<text x="59.1" y="40.6">1</text>
<text x="192.5" y="36.8">3</text>
<text x="192.5" y="39.4">4</text>
<text x="192.5" y="41.9">5</text>
<text x="217.3" y="41.9">16</text>
<text x="217.3" y="39.4">17</text>
<text x="217.3" y="36.8">18</text>
<text x="192.5" y="44.4">6</text>
<text x="192.5" y="47">7</text>
<text x="217.3" y="47">14</text>
<text x="217.3" y="44.4">15</text>
<text x="65.8" y="50.4" transform="rotate(-90 65.8 50.4)">2</text>
<text x="192.5" y="49.5">8</text>
<text x="192.5" y="52.1">9</text>
<text x="217.3" y="52.1">12</text>
<text x="217.3" y="49.5">13</text>
<text x="191.9" y="54.6">10</text>
<text x="217.3" y="54.6">11</text>
<text x="117.5" y="101.6">1</text>
<text x="104.8" y="104.1">8</text>
<text x="116.9" y="106.7">14</text>
<text x="104.8" y="110.5">2</text>
<text x="104.8" y="113">6</text>
<text x="178" y="178">Thomas Dobbelaere</text>
<text x="178" y="184">Sheet: /</text>
<text x="178" y="181">CoCooN research group, Ghent University</text>
<text x="178" y="186.7">File: TDstatv2.sch</text>
<text x="178" y="196.9">KiCad E.D.A. kicad 0.201511251016+632938ubuntu14.04.1-stable</text>
<text x="178" y="194.1">Size: A4</text>
<text x="200" y="194.1">Date: June 23, 2015</text>
<text x="263" y="194.1">Rev: 2</text>
<text x="263" y="196.9">Id: 1/1</text>
</g>
<g font-size="2.1" fill="#0000c2">
<text x="95.2" y="34.5">240 mV</text>
<text x="47" y="47.2" transform="rotate(-90 47 47.2)">Adjust to 3.6V</text>
<text x="77.5" y="50.2">1/10</text>
<text x="77.5" y="52.3">divider</text>
<text x="179.1" y="65.4">Working electrode</text>
<text x="179.1" y="67.6">Voltage follower</text>
<text x="71.1" y="88.3">Control</text>
<text x="54.6" y="95.5">0-2.4V out</text>
<text x="71.1" y="90.4">Amplifier</text>
<text x="158.7" y="95">x1/2</text>
<text x="38.1" y="96.8">DAC</text>
<text x="121.9" y="101.8">Potentiostatic feedback path</text>
<text x="158.7" y="97.2">Difference</text>
<text x="158.7" y="99.3">Amplifier</text>
<text x="121.9" y="106.9">Galvanostatic &quot; &quot;</text>
<text x="232.4" y="110.7">ADC</text>
<text x="20.3" y="132.7">Transimpedance</text>
<text x="20.3" y="134.9">Amplifier</text>
<text x="149.9" y="132.7">Reference electrode</text>
<text x="149.9" y="134.9">Voltage follower</text>
</g>
<g font-size="1.8" fill="#840000">
<text x="35" y="11.9">1</text>
<text x="85" y="11.9">2</text>
<text x="135" y="11.9">3</text>
<text x="185" y="11.9">4</text>
<text x="235" y="11.9">5</text>
<text x="285" y="11.9">6</text>
<text x="10.4" y="35.9">A</text>
<text x="110" y="34.3">3</text>
<text x="114" y="31.8" transform="rotate(-90 114 31.8)">8</text>
<text x="285.4" y="35.9">A</text>
<text x="110" y="39.4">2</text>
<text x="122.7" y="36.8">1</text>
<text x="114" y="43.3" transform="rotate(-90 114 43.3)">4</text>
<text x="260.5" y="44.4">1</text>
<text x="260.5" y="47">2</text>
<text x="260.5" y="49.5">3</text>
<text x="260.5" y="52.1">4</text>
<text x="269" y="56" transform="rotate(-90 269 56)">5</text>
<text x="171" y="68.6">3</text>
<text x="175" y="66.1" transform="rotate(-90 175 66.1)">8</text>
<text x="183.7" y="71.1">1</text>
<text x="86.1" y="75.7" transform="rotate(-90 86.1 75.7)">7</text>
<text x="171" y="73.7">2</text>
<text x="175" y="77.6" transform="rotate(-90 175 77.6)">4</text>
<text x="31.9" y="80">1</text>
<text x="31.9" y="82.5">2</text>
<text x="48.4" y="82.5">7</text>
<text x="48.4" y="80">8</text>
<text x="80.2" y="83.8">8</text>
<text x="91.6" y="83.8">4</text>
<text x="10.4" y="85.9">B</text>
<text x="31.9" y="85.1">3</text>
<text x="31.9" y="87.6">4</text>
<text x="48.4" y="87.6">5</text>
<text x="48.4" y="85.1">6</text>
<text x="83.6" y="88.4" transform="rotate(-90 83.6 88.4)">5</text>
<text x="88.6" y="88.4" transform="rotate(-90 88.6 88.4)">6</text>
<text x="285.4" y="85.9">B</text>
<text x="164.6" y="107.9">1</text>
<text x="173.7" y="103" transform="rotate(-90 173.7 103)">8</text>
<text x="177.3" y="105.4">3</text>
<text x="177.3" y="110.5">2</text>
<text x="173.7" y="114.4" transform="rotate(-90 173.7 114.4)">4</text>
<text x="230" y="115.6">1</text>
<text x="230" y="118.1">2</text>
<text x="246.5" y="118.1">7</text>
<text x="246.5" y="115.6">8</text>
<text x="120.2" y="123.2">3</text>
<text x="124.2" y="120.7" transform="rotate(-90 124.2 120.7)">8</text>
<text x="132.9" y="125.7">1</text>
<text x="230" y="120.6">3</text>
<text x="230" y="123.2">4</text>
<text x="246.5" y="123.2">5</text>
<text x="246.5" y="120.6">6</text>
<text x="120.2" y="128.3">2</text>
<text x="10.4" y="135.9">C</text>
<text x="124.2" y="132.2" transform="rotate(-90 124.2 132.2)">4</text>
<text x="175" y="137.3" transform="rotate(-90 175 137.3)">8</text>
<text x="285.4" y="135.9">C</text>
<text x="38.9" y="141">5</text>
<text x="42.9" y="138.5" transform="rotate(-90 42.9 138.5)">8</text>
<text x="51.6" y="143.5">7</text>
<text x="171" y="139.7">5</text>
<text x="183.7" y="142.2">7</text>
<text x="268.1" y="141">1</text>
<text x="268.1" y="143.5">2</text>
<text x="38.9" y="146">6</text>
<text x="42.9" y="150" transform="rotate(-90 42.9 150)">4</text>
<text x="171" y="144.8">6</text>
<text x="175" y="148.7" transform="rotate(-90 175 148.7)">4</text>
<text x="236.4" y="149.9">2</text>
<text x="236.4" y="147.3">3</text>
<text x="268.1" y="146">3</text>
<text x="268.1" y="148.6">4</text>
<text x="236.4" y="152.4">1</text>
<text x="268.1" y="151.1">5</text>
<text x="268.1" y="153.7">6</text>
<text x="10.4" y="185.9">D</text>
<text x="285.4" y="185.9">D</text>
<text x="35" y="199.9">1</text>
<text x="85" y="199.9">2</text>
<text x="135" y="199.9">3</text>
<text x="185" y="199.9">4</text>
<text x="235" y="199.9">5</text>
<text x="285" y="199.9">6</text>
</g>
<g font-size="1.8" fill="#008484">
<text x="20" y="17.6">+5V</text>
<text x="112.7" y="25.2">+5V</text>
<text x="185.1" y="26.5">+5V</text>
<text x="112.3" y="35.2">+</text>
<text x="114.9" y="36" transform="rotate(-90 114.9 36)">V+</text>
<text x="70" y="40.2">U9</text>
<text x="256.2" y="40.4">+5V</text>
<text x="69.8" y="43.3">TL431</text>
<text x="238.4" y="45.5">+5V</text>
<text x="263.9" y="45.3">VCC</text>
<text x="265.6" y="42.7">P1</text>
<text x="263.9" y="50.4">D+</text>
<text x="263.9" y="53">GND</text>
<text x="269.9" y="52.6" transform="rotate(-90 269.9 52.6)">shield</text>
<text x="272.5" y="51.5" transform="rotate(-90 272.5 51.5)">USB_B</text>
<text x="173.7" y="58.2">+5V</text>
<text x="173.2" y="69.5">+</text>
<text x="175.9" y="70.3" transform="rotate(-90 175.9 70.3)">V+</text>
<text x="64.4" y="77.3">+5V</text>
<text x="242.7" y="75.7">D2</text>
<text x="35.3" y="80.9">REF</text>
<text x="35.3" y="83.4">ADDR</text>
<text x="42" y="80.9">GND</text>
<text x="42.2" y="83.4">VDD</text>
<text x="72.1" y="79.8">+5V</text>
<text x="140.4" y="82.2">1N4148</text>
<text x="237.9" y="82.1">CELL ON LED</text>
<text x="261.3" y="83.6">+5V</text>
<text x="35.3" y="86">SCL</text>
<text x="35.3" y="88.5">SDA</text>
<text x="42.2" y="88.5">AUX</text>
<text x="42.2" y="86">OUT</text>
<text x="83.1" y="84.7">V+</text>
<text x="84.5" y="86.1" transform="rotate(-90 84.5 86.1)">+</text>
<text x="142.4" y="87.3">D1</text>
<text x="242.7" y="85.3">D3</text>
<text x="172.4" y="96.3">+5V</text>
<text x="239.2" y="97.3">MODE LED</text>
<text x="174.6" y="107.1" transform="rotate(-90 174.6 107.1)">V+</text>
<text x="175" y="106.3">+</text>
<text x="122.9" y="114.1">+5V</text>
<text x="233.4" y="116.5">CH1+</text>
<text x="233.4" y="119">CH1-</text>
<text x="239.5" y="119">CH2+</text>
<text x="240" y="116.5">CH2-</text>
<text x="122.4" y="124.1">+</text>
<text x="125.1" y="124.9" transform="rotate(-90 125.1 124.9)">V+</text>
<text x="210.5" y="121.6">+5V</text>
<text x="233.4" y="121.5">VDD</text>
<text x="233.4" y="124.1">SDA</text>
<text x="240.6" y="124.1">SCL</text>
<text x="240.6" y="121.5">VSS</text>
<text x="41.6" y="131.9">+5V</text>
<text x="173.7" y="130.6">+5V</text>
<text x="41.1" y="141.9">+</text>
<text x="43.8" y="142.7" transform="rotate(-90 43.8 142.7)">V+</text>
<text x="173.2" y="140.6">+</text>
<text x="175.9" y="141.4" transform="rotate(-90 175.9 141.4)">V+</text>
<text x="270.7" y="139.2">P3</text>
<text x="239" y="145.7">P2</text>
<text x="260" y="147">+5V</text>
<text x="243.1" y="155.5" transform="rotate(-90 243.1 155.5)">CELL_CONN</text>
<text x="274.9" y="152.7" transform="rotate(-90 274.9 152.7)">ICSP_CONN</text>
<text x="50.1" y="174.1" transform="rotate(-90 50.1 174.1)">D4</text>
<text x="55.2" y="176.1" transform="rotate(-90 55.2 176.1)">1N4148</text>
<text x="75.5" y="174.1" transform="rotate(-90 75.5 174.1)">D5</text>
<text x="80.6" y="176.1" transform="rotate(-90 80.6 176.1)">1N4148</text>
<text x="100.9" y="174.1" transform="rotate(-90 100.9 174.1)">D6</text>
<text x="106" y="176.1" transform="rotate(-90 106 176.1)">1N4148</text>
<text x="126.3" y="174.1" transform="rotate(-90 126.3 174.1)">D7</text>
<text x="131.4" y="176.1" transform="rotate(-90 131.4 176.1)">1N4148</text>
</g>
<g font-size="1.4" fill="#008484">
<text x="42.3" y="21.7">R1</text>
<text x="42.4" y="23.7">1k</text>
<text x="75.3" y="21.2">R3</text>
<text x="73.2" y="26.2">10k 0.1%</text>
<text x="277.8" y="26.1">GND</text>
<text x="84.4" y="31.6" transform="rotate(-90 84.4 31.6)">R4</text>
<text x="89.5" y="33.7" transform="rotate(-90 89.5 33.7)">18k 0.1%</text>
<text x="175.4" y="35.7">C3</text>
<text x="228.7" y="34.4">C4</text>
<text x="22.3" y="36.2">C1</text>
<text x="22.7" y="41.3">10 µF</text>
<text x="35" y="36.2">C2</text>
<text x="36.1" y="41.3">0.1 µF</text>
<text x="53.4" y="36.2">R2</text>
<text x="53.5" y="38.2">10k</text>
<text x="175.8" y="39.5">0.1 µF</text>
<text x="229.1" y="38.2">0.1 µF</text>
<text x="84.4" y="46.9" transform="rotate(-90 84.4 46.9)">R5</text>
<text x="89.5" y="48.6" transform="rotate(-90 89.5 48.6)">2k 0.1%</text>
<text x="232.5" y="50.2">4k7</text>
<text x="232.8" y="48.4">R6</text>
<text x="232.8" y="53.4">R7</text>
<text x="232.5" y="55.3">4k7</text>
<text x="42" y="69.3">C5</text>
<text x="42.4" y="71.8">0.1 µF</text>
<text x="116.8" y="67.4">R10</text>
<text x="117.3" y="69.4">27</text>
<text x="58.8" y="75.1">C6</text>
<text x="95.6" y="75">C7</text>
<text x="105.3" y="74.8" transform="rotate(-90 105.3 74.8)">R9</text>
<text x="107.3" y="74.7" transform="rotate(-90 107.3 74.7)">27</text>
<text x="255.2" y="76.3">R18</text>
<text x="58.9" y="78.9">0.1 µF</text>
<text x="95.9" y="79">0.1 µF</text>
<text x="107.4" y="80.7">C8</text>
<text x="255.8" y="78.3">1k</text>
<text x="55" y="84.7">R8</text>
<text x="58.1" y="85.9">100k</text>
<text x="107.8" y="85.8">10 µF</text>
<text x="248.7" y="87.6">A1</text>
<text x="255.2" y="86.5">R19</text>
<text x="255.8" y="88.5">1k</text>
<text x="198" y="91.7" transform="rotate(-90 198 91.7)">R11</text>
<text x="201.9" y="93" transform="rotate(-90 201.9 93)">1k 0.1%</text>
<text x="237.2" y="90.2">K</text>
<text x="248.7" y="92.7">A2</text>
<text x="255.2" y="91.6">R20</text>
<text x="255.8" y="93.5">1k</text>
<text x="184" y="98.1" transform="rotate(-90 184 98.1)">R16</text>
<text x="187.8" y="100.1" transform="rotate(-90 187.8 100.1)">100k 0.1%</text>
<text x="190.3" y="98.1" transform="rotate(-90 190.3 98.1)">R14</text>
<text x="194.2" y="100.1" transform="rotate(-90 194.2 100.1)">200k 0.1%</text>
<text x="93.7" y="105">100k</text>
<text x="94" y="103">R21</text>
<text x="198" y="109.5" transform="rotate(-90 198 109.5)">R12</text>
<text x="201.9" y="110.8" transform="rotate(-90 201.9 110.8)">1k 0.1%</text>
<text x="165.8" y="118.9">C9</text>
<text x="166" y="120.8">0.47 nF</text>
<text x="170.4" y="123.3">R17</text>
<text x="221.2" y="124.6">C10</text>
<text x="170.8" y="127.1">100k 0.1%</text>
<text x="190.3" y="129.8" transform="rotate(-90 190.3 129.8)">R15</text>
<text x="194.2" y="131.9" transform="rotate(-90 194.2 131.9)">200k 0.1%</text>
<text x="198" y="129.8" transform="rotate(-90 198 129.8)">R13</text>
<text x="201.9" y="131.1" transform="rotate(-90 201.9 131.1)">1k 0.1%</text>
<text x="221.5" y="128.4">0.1 µF</text>
<text x="105.4" y="136.2" transform="rotate(-90 105.4 136.2)">R26</text>
<text x="109.1" y="137.8" transform="rotate(-90 109.1 137.8)">10k 0.1%</text>
<text x="129.1" y="137.3">10k 0.1%</text>
<text x="130.8" y="133.6">R27</text>
<text x="67.3" y="151.4" transform="rotate(-90 67.3 151.4)">R22</text>
<text x="71.1" y="153.6" transform="rotate(-90 71.1 153.6)">100R 0.1%</text>
<text x="92.7" y="151.4" transform="rotate(-90 92.7 151.4)">R23</text>
<text x="96.4" y="152.7" transform="rotate(-90 96.4 152.7)">1k 0.1%</text>
<text x="118.1" y="151.4" transform="rotate(-90 118.1 151.4)">R24</text>
<text x="121.8" y="153.1" transform="rotate(-90 121.8 153.1)">10k 0.1%</text>
<text x="143.5" y="151.4" transform="rotate(-90 143.5 151.4)">R25</text>
<text x="147.2" y="153.5" transform="rotate(-90 147.2 153.5)">100k 0.1%</text>
<text x="40.8" y="160.7">C11</text>
<text x="41.1" y="163.2">0.47 nF</text>
</g>
<g font-size="1.4" fill="#840000">
<text x="240.3" y="77.5">1</text>
<text x="246.6" y="77.5">2</text>
<text x="249.2" y="89.1">1</text>
<text x="237.4" y="91.7">2</text>
<text x="249.2" y="94.2">3</text>
</g>
<text font-size="1.1" fill="#008484" x="276.4" y="16.3">PWR_FLAG</text>
</svg>
